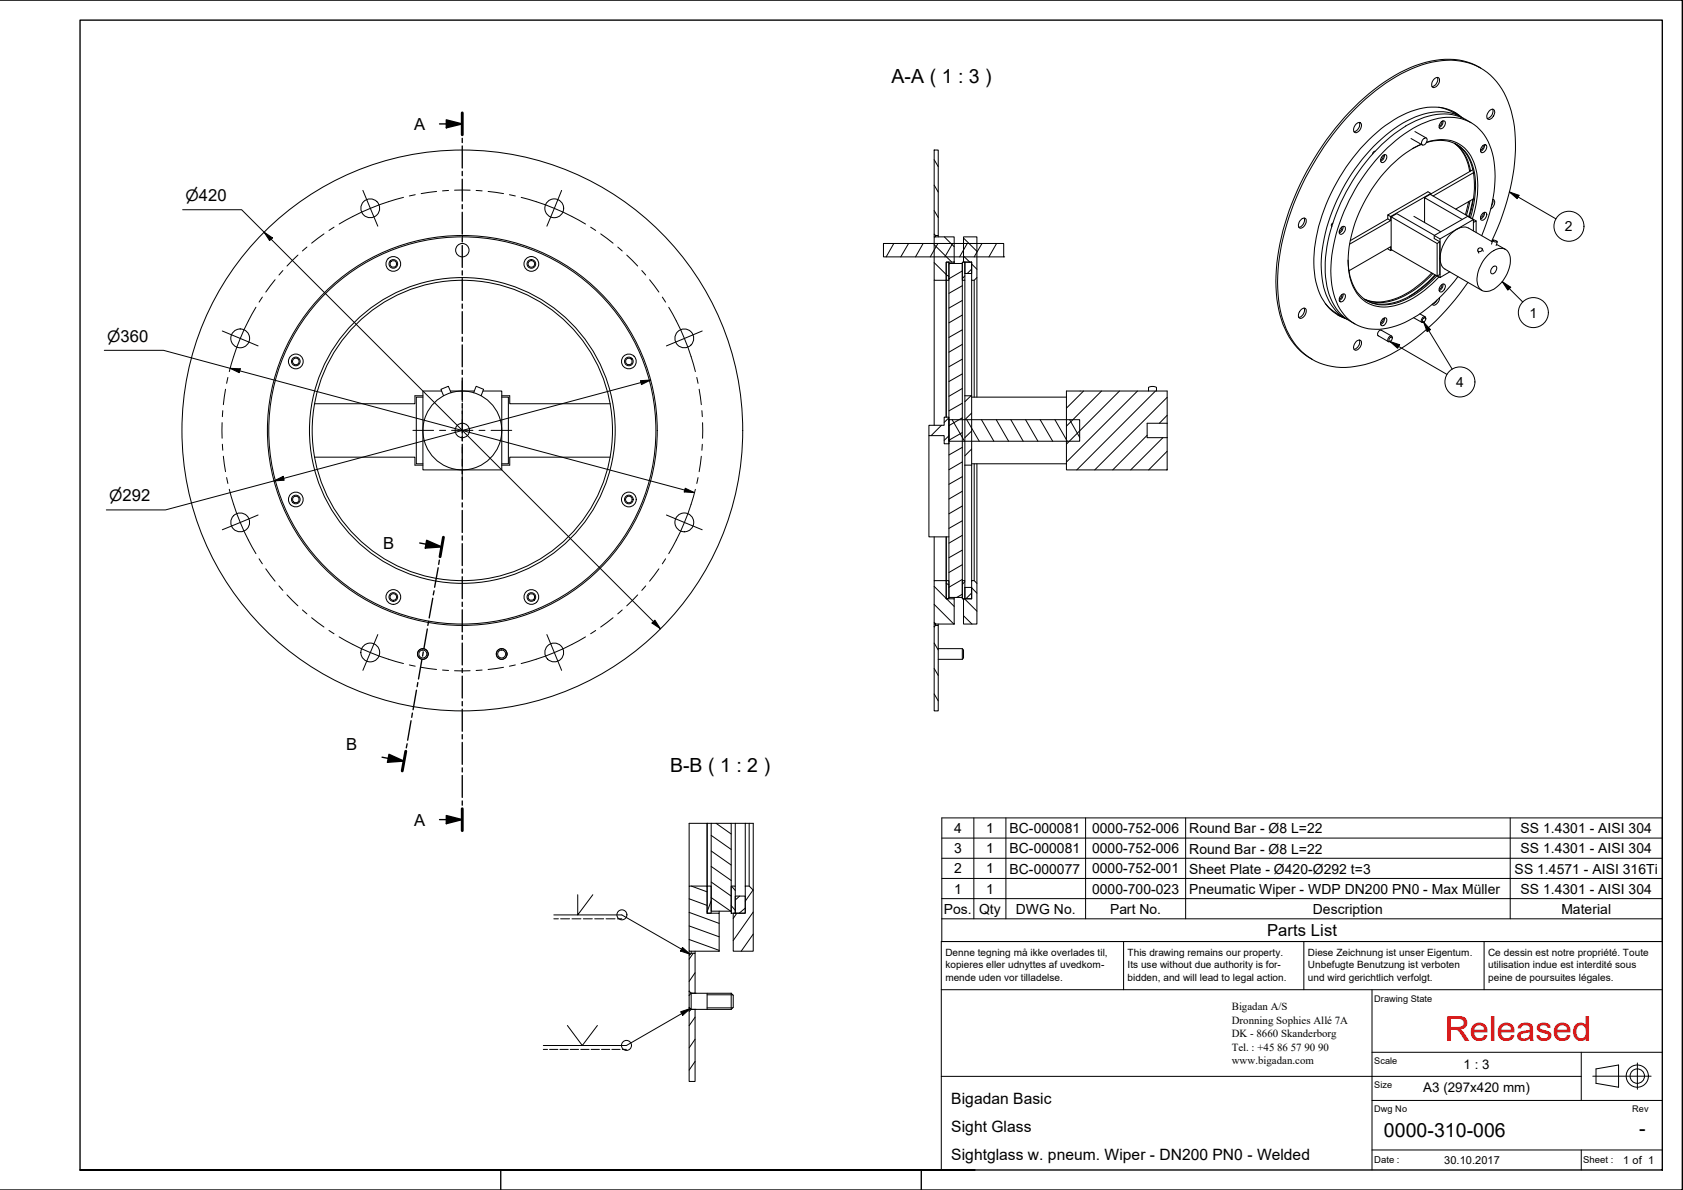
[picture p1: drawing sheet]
<svg xmlns="http://www.w3.org/2000/svg" width="420mm" height="297mm" viewBox="0 0 420 297" stroke-linecap="round" stroke-linejoin="round" font-family="sans-serif">
<!-- layer: Hatch -->
<g fill="none" stroke="#000" stroke-width=".25">
<path d="M233.2 39.9l1 1.7M233.2 52.6l1 1.7M233.2 46.2l1 1.7M235.8 59.1l2.4 2.5M240.5 59.4l3.4 3.3M223.1 60.8l-1.9 3.3M226.8 60.8l-1.9 3.3M230.5 60.8l-1.9 3.3M233.2 65.6l3 2.9M233.2 61.1l4.4 4.3M234.1 60.8l-1.9 3.3M236.2 68.6l.7 .4"/>
<path d="M237.1 65.8l-.2 .1M237.8 60.8l-1.9 3.3M240.2 78.6l-3.3 2M240.2 75l-3.3 1.9M240.2 71.3l-3.3 1.9M240.2 67.6l-3.3 2M240.5 63.9l1.6 1.5M240.9 68.9l-.7 .6M241.5 60.8l-1.9 3.3M242.6 67.2l-1.1 1.1M242.6 65.9l1.3 1.3M245.2 60.8l-2 3.3"/>
<path d="M248.8 60.8l-1.9 3.3M250.6 64.1h.1M240.2 97l-3.3 1.9M240.2 93.3l-3.3 1.9M240.2 89.6l-3.3 2M240.2 86l-3.3 1.9M240.2 82.3l-3.3 1.9M242.4 98.8l-1.5 1.5M270.5 97.6l-4.3 4.3M275 97.6l-8.8 8.8M279.5 97.6l-13.3 13.3M284 97.6l-17.8 17.7"/>
<path d="M288.5 97.6l-19.7 19.7M291.4 99.2l-18.1 18.1M235 106.2l-2.5 2.5M236.9 108.8l-1.2 1.1M236.9 104.3l-1.2 1.1M236.9 109.7l.2 .4M237.7 104.8l3.1 5.3M240.2 119l-3.3 1.9M240.2 115.3l-3.3 1.9M240.2 111.7l-3.3 1.9M240.2 108l-3.3 1.9M240.2 104.3l-3.3 1.9"/>
<path d="M240.2 100.7l-3.3 1.9M241.3 104.8l3.2 5.3M242.6 112.1l-1.7 1.7M242.6 107.6l-1.7 1.6M242.6 103.1l-1.7 1.7M245 104.8l3.1 5.3M248.7 104.8l3.1 5.3M252.3 104.8l3.1 5.3M256 104.8l3.1 5.3M259.7 104.8l3.1 5.3M263.4 104.8l3 5.3M267 104.8l2.5 4.4"/>
<path d="M286.4 108.7l-8.6 8.6M290.3 109.2l-8 8.1M291.4 117.1l-.1 .2M291.4 112.6l-4.6 4.7M291.4 103.7l-2 1.9M240.2 137.3l-3.3 1.9M240.2 133.6l-3.3 2M240.2 130l-3.3 1.9M240.2 126.3l-3.3 2M240.2 122.6l-3.3 2M233.2 155.3l.4 .5M233.2 150.9l4.9 4.9"/>
<path d="M233.2 146.4l3 3M236.2 149.3l.4 .2M236.2 145.6l.7 .4M236.3 149.5l1.9 1.9M240.2 148.3l-1.4 .8M240.2 144.6l-3.3 2M240.2 141l-3.3 1.9M240.5 153.7l2.2 2.1M240.8 149.5l3.1 3.1M240.9 145.2l-.7 .7M242.6 148l-1.5 1.5M242.6 146.7l1.3 1.4"/>
<path d="M233.2 173.2l1 1.7M233.2 166.9l1 1.7M233.2 160.5l1 1.7M177.5 216.3l5 3.5M177.5 212.4l5 3.5M177.5 208.5l5 3.5M178.8 205.5l3.7 2.7M172 234.5l7.5 2.7M172 231.1l7.5 2.7M172 227.7l7.5 2.8M172 224.4l4.5 1.6M172.6 221.2l3.9 1.4"/>
<path d="M173.1 237.9l-1.1 1.5M177.5 224.1l4.9 3.3M177.5 220.2l5 3.5M177.5 224.9l-1 2.7M182.5 226l1.1 1.2M182.6 221.2l1 1.1M183.9 228l-.9 1.3M184.7 223.7l-1.1 .9M186.1 226.7l-1.6 1.3M188 222.2l-1.9 2.7M188 227.7l-5 7.1M188 233.2l-3 4.2"/>
<path d="M173.5 242.8l-1.5 2.2M173.5 253.9l-1.5 2.1M173.5 259.4l-1.5 2.2M173.5 265l-1.5 2.1"/>
</g>
<!-- layer: Visible -->
<g fill="none" stroke="#000" stroke-width=".25">
<path d="M357.9 19.9a.75 .75 0 0 1 .8-.6 .75 .75 0 0 1 .7 .7 1.73 1.73 0 0 1-1.7 1.8 1.45 1.45 0 0 1 .2-1.9zM358.9 19.3a1.89 1.89 0 0 1-1.4 2.3M369.7 17a16.7 16.7 0 0 0-13.8-1.4 44.4 44.4 0 0 0-20.2 13.7 67.3 67.3 0 0 0-17.1 37.9 27.8 27.8 0 0 0 3.9 17.9l2.2 2.5 3 2.1M233.2 37.5h1v21.3h-.6l-.4-.4zM338.5 31a.75 .75 0 0 1 1.1-.4 .75 .75 0 0 1 .2 1.1 1.43 1.43 0 0 1-1.7 1.3 1.66 1.66 0 0 1 .4-2zM339.3 30.6a1.84 1.84 0 0 1-1.3 2.3M343.3 37.8l-.4 .1-.2 .5M345.1 39a.64 .64 0 0 1 .9-.4 .64 .64 0 0 1 .1 1.1 .83 .83 0 0 1-.5 .8 .83 .83 0 0 1-.9-.3v-.4zM345.3 38.8a.98 .98 0 0 1-.6 1.1M345.6 38.6a1.52 1.52 0 0 1-.9 1.6M350.9 31.4v.1M352.3 34.6l2.8 1.6"/>
<path d="M353.2 32.8l2.9 1.6M354.8 36a33.3 33.3 0 0 0-15.5 17.2 26.1 26.1 0 0 0-2.1 16.8 8.6 8.6 0 0 0 11.8 6.1 23.9 23.9 0 0 0 10.2-7M354.8 36.1l-2.2 1M355.2 34.8a.59 .59 0 0 1 .9-.3 .59 .59 0 0 1 .1 1 .67 .67 0 0 1-.5 .7 .67 .67 0 0 1-.8-.4zM356.1 35.6a8.5 8.5 0 0 1 10.5 3.5 17.7 17.7 0 0 1 1.1 12.8l-.6 2.4M356.2 35.5a9.1 9.1 0 0 1 10 2 14.8 14.8 0 0 1 2.7 11.1l-.4 2.4-.9 3.6M359.2 26.8l2.2 .6 3.4 1.8a11.3 11.3 0 0 0-11.5-1.7 31.8 31.8 0 0 0-14.5 10.7 45.7 45.7 0 0 0-10.8 26.3 17.1 17.1 0 0 0 4.1 12.7l2.1 1.6 1.6 .7M359.8 30.4a.62 .62 0 0 1 .9-.1 .62 .62 0 0 1 0 .9 .97 .97 0 0 1-1.3 .8l-.1-.6zM359.9 30.3a.89 .89 0 0 1-.6 1.1M360.3 30.2a1.63 1.63 0 0 1-1 1.6M363.1 35.8a10.3 10.3 0 0 1 3.8 7M363.1 28l1.5 1.1"/>
<path d="M363.2 35.8a10.2 10.2 0 0 1 3.9 6.9M363.6 36a10.8 10.8 0 0 1 4.4 9 25.3 25.3 0 0 1-1.2 9.1M365.3 29.5a12 12 0 0 0-10.9-.7 34.1 34.1 0 0 0-15.3 12.2 44.8 44.8 0 0 0-9.3 25 16.3 16.3 0 0 0 4.4 12.3l2.1 1.4M367.2 30.6a12.5 12.5 0 0 0-12.7-.9 35.6 35.6 0 0 0-15.2 13 44.2 44.2 0 0 0-8.5 24 16 16 0 0 0 3.9 11.7l1.4 1.2 2.1 1.2M370.2 36.4a.62 .62 0 0 1 .9-.1 .62 .62 0 0 1 0 .9 .97 .97 0 0 1-1.4 .8l-.1-.7zM370.2 36.3a.89 .89 0 0 1-.6 1.1M370.6 36.1a1.63 1.63 0 0 1-1 1.7M371.7 27.8a.74 .74 0 0 1 .9-.6 .74 .74 0 0 1 .6 .9 1.62 1.62 0 0 1-1.8 1.6 1.49 1.49 0 0 1 .3-1.9zM372.6 27.2a1.82 1.82 0 0 1-1.3 2.4M233.2 59.1h5v6.3h-2v4.6h-3zM233.2 58.4v.7M233.6 58.8v.3"/>
<path d="M234.2 58.8v.3M240.5 59.1h3.4v10.2l-.7 .7h-.6v-4.6h-2.1zM324.7 54.9a.75 .75 0 0 1 1-.5 .75 .75 0 0 1 .4 1.1 1.57 1.57 0 0 1-1.7 1.4 1.44 1.44 0 0 1 .3-2zM325.6 54.4a1.85 1.85 0 0 1-1.4 2.3M332.7 55.7l-.3 .3 .1 .5M334.7 56.9a.64 .64 0 0 1 1-.3 .64 .64 0 0 1 .1 1 .97 .97 0 0 1-1.4 .7l-.1-.6zM334.9 56.7a.92 .92 0 0 1-.6 1.1M335.3 56.5a1.52 1.52 0 0 1-1 1.7M346.5 53.7v.9l.7 .5-10.3 5.8M346.5 54.6l-9.4 5.5M347.2 54l10-5.7-.7-.4-10 5.8 .7 .3v1.1M347.3 54.1v8.2l11.5 6.6"/>
<path d="M353 54l6.7 3.9M355.6 49.3l1.4-.8 11.5 6.6M357.2 48.3v.3M358.1 58.8l1.4 .8M358.1 58.7l-9.4-5.4-1.4 .8 11.5 6.7M365 54.8l-9.4-5.5v6.3M366.6 50.3l-.8 3.3M367 50.2l-.9 3.5M367.7 49.7l-1.1 4.3M367.7 42.4l-10.5 6M367.8 57.6v-2.8l-8.3 4.8v9.7l2.4-1.5M367.8 54.8l-1.4-.8-8.3 4.8v.7l1.4 .9v8.1l-.7 .4v-8.1l.7-.4"/>
<path d="M367.8 55.5l.7-.4v2.9M367.8 49.6l-4.4 2.6M367.8 43.1l-10 5.8M369.9 58.8a35 35 0 0 0 2.9-19.5 11.8 11.8 0 0 0-7.1-9.4 14.6 14.6 0 0 0-11.8 1.5 43.7 43.7 0 0 0-18.9 22.8 32.2 32.2 0 0 0-2 19.1 10.8 10.8 0 0 0 11.5 8.9 25.4 25.4 0 0 0 14.7-7.7l2.9-3.1 1.9-2.4M370.2 53.2a.61 .61 0 0 1 .9-.1 .61 .61 0 0 1 0 .9 .83 .83 0 0 1-.6 .8 .83 .83 0 0 1-.9-.2l.1-.7zM370.2 53.2a.83 .83 0 0 1-.6 1.1M370.6 53a1.53 1.53 0 0 1-1 1.6M372.7 49.9v.6l-.3 .8M372.7 49.8a1.06 1.06 0 0 1 .1 1.7l-.6 .7M220.6 60.8h30v3.3h-30zM233.2 70v36.2M236.2 65.4h.7v4.6h-.7z"/>
<path d="M236.2 70v34.1M236.9 65.8h3.3v83.3h-3.3zM238.2 65.4v.4M240.2 65.4h.7v4.6h-.7zM240.9 65.4v2.9h1.7v-2.9M240.9 70v74.9M240.9 65.4h1.7M242.6 70v74.9M243.2 70v29.1M243.9 69.3v29.8M324.8 77.3a.7 .7 0 0 1 .9-.3 .7 .7 0 0 1 .4 .9 1.76 1.76 0 0 1-1.6 1.5 1.43 1.43 0 0 1 .3-2.1zM325.6 76.9a1.91 1.91 0 0 1-1.4 2.3"/>
<path d="M330.9 75.8l1 1.1 1.2 .9 2.7 1.6M333.9 78.6l1.7 .7M334.9 73.6a.56 .56 0 0 1 .8-.2 .56 .56 0 0 1 .2 .8 1.09 1.09 0 0 1-1.5 1v-.9zM334.9 73.6a.84 .84 0 0 1-.6 1M335.3 73.4a1.44 1.44 0 0 1-1 1.6M336.5 64.9a11.7 11.7 0 0 0 4 9.7 10.1 10.1 0 0 0 10.8 0 26.8 26.8 0 0 0 7.4-5.7M345.2 79.6a.56 .56 0 0 1 .8-.2 .56 .56 0 0 1 .2 .7 1.09 1.09 0 0 1-1.4 1.1v-1zM345.3 79.5a.91 .91 0 0 1-.6 1.1M345.6 79.4a1.44 1.44 0 0 1-.9 1.6M346.5 62l.7 .6 .2-.2M347.2 62.6v-1l-10.4 6M352.9 79.3l2.1 1.2"/>
<path d="M354.5 78.3l1.3 .8M355.2 79.6l.4-.3a.56 .56 0 0 1 .2 .7 .56 .56 0 0 1-.7 .3zM355.9 79.6a.46 .46 0 0 0-.3-.6 .46 .46 0 0 0-.6 .4l-.1 .3a.45 .45 0 0 0-.1 .6 .45 .45 0 0 0 .7 0M357.4 68.1a20.5 20.5 0 0 1-12.8 7.3l-2.5-.2-1.5-.5M357.7 68.3a21.2 21.2 0 0 1-12.4 7.2l-2.4-.1-2.2-.7M358.2 68.6l-2.6 2.6-3.8 2.8M358.4 68.7a20.6 20.6 0 0 1-12.7 7.2l-2.5-.1-2.1-.8M358.7 74.9l-.5 .7-.6 .3M358.8 68.9l.7 .4M359.4 74.3a1.92 1.92 0 0 1-1.5 1.9l-.4-.2M359.7 71.3a.64 .64 0 0 1 .9-.4 .64 .64 0 0 1 .1 1.1 .83 .83 0 0 1-.5 .8 .83 .83 0 0 1-.9-.3v-.4zM359.9 71.1a.88 .88 0 0 1-.6 1.1"/>
<path d="M360.3 70.9a1.63 1.63 0 0 1-1 1.6M368.9 62.6l.3 .6M369.2 62a.52 .52 0 0 1 .9 .2 .52 .52 0 0 1-.7 .6l-.4-.1-.1-.3zM370 62.1l.3 .6M371.5 63.7a3.8 3.8 0 0 1 4.4-1.4 4.1 4.1 0 0 1 .8 4.8 8.1 8.1 0 0 1-5.2 5.6 2.43 2.43 0 0 1-2.8-2.7 9 9 0 0 1 2.8-6.3zM372.4 60.3a53.4 53.4 0 0 0 5.7-28.6 20.4 20.4 0 0 0-6.8-13.6 16.8 16.8 0 0 0-15.1-2.3 44.2 44.2 0 0 0-20.2 13.8 68.4 68.4 0 0 0-16.8 36.2 29.7 29.7 0 0 0 3 18.5 15.2 15.2 0 0 0 17.3 7 40.9 40.9 0 0 0 20.2-12.5l3.6-4 3.2-4.3M372.5 60.4l-5.9-3.5a3.8 3.8 0 0 0-4.3 1.4 8.3 8.3 0 0 0-2.6 7.6l.4 .8 .6 .5 9.3 5.3M372.6 60l.4-.1 .8 .4a.83 .83 0 0 1-1.2-.3zM372.6 60l-.2 .9M372.7 66.6a.59 .59 0 0 1 .9 0 .59 .59 0 0 1-.1 .8 .8 .8 0 0 1-.4 .8 .8 .8 0 0 1-.9-.2v-.7zM373.6 61l2.2 1.3M373.8 60.4l-.3 .9"/>
<path d="M105.6 99.1h-1.7v16.7h1.7M105.6 98.8h-2v2h-25.1M110.2 97.6h-4.6v19.7h19.7v-19.7h-4.7M112.4 97.6h6M112.6 98l-.7-1.6-1.8 .8 .6 1.6M118.2 98l.7-1.6 1.8 .8-.6 1.6M125.3 99.1h1.6v16.7h-1.6M125.3 98.8h2v2h25M240.9 98.8h1.7M242.6 99.1h23.6M266.2 97.6h25.2v19.7h-25.2zM286.7 97.6v-.8a1.59 1.59 0 0 1 2 0v.8"/>
<path d="M338.5 85.3a.76 .76 0 0 1 1-.4 .76 .76 0 0 1 .4 1.1 1.78 1.78 0 0 1-1.6 1.4 1.15 1.15 0 0 1 0-1.8zM339.3 84.9a1.84 1.84 0 0 1-1.3 2.3M344 83.8l2.6 1.5M344.8 82.4l2.6 1.5M344.9 82.5a.87 .87 0 0 0-.8 .4 .87 .87 0 0 0 0 .9M346.9 84.4l.4-.3a.56 .56 0 0 1 .2 .7 .56 .56 0 0 1-.7 .3zM347.6 84.4v-.3a.69 .69 0 0 0-.8-.1 .69 .69 0 0 0-.3 .7v.4l.2 .2 .5-.1M78.5 114.1h25.1v2h2M152.3 114.1h-25v2h-2M231.9 106.2h3.8v-2.1h1.2v6.7h-1.2v-2.1h-3.8zM231.9 108.7v25.3h5M236.9 104.8h32.6v5.3h-32.6z"/>
<path d="M240.9 116.1h1.7M242.6 115.8h23.6M243.2 115.8v29.1M243.9 115.8v29.8M291.4 105.6h-5v3.6h5M233.2 134v10.9M236.2 134v10.9M233.2 144.9h3v4.6h2v6.3h-5zM233.2 155.8v.6M233.6 156.1h.6v21.3h-1v-21zM233.6 155.8v.3M234.2 155.8v.3"/>
<path d="M236.2 144.9h.7v4.6h-.7zM238.2 149.1v.4M240.2 144.9h.7v4.6h-.7zM240.9 146.6h1.7v2.9h-1.7zM242.6 144.9h.6l.7 .7v10.2h-3.4v-6.3h2.1zM234.2 161.9h6l.3 .3v2l-.3 .4h-6M240.2 161.9v2.7M176.5 205.5v15.7M177.5 205.5h5v21.9h-5zM177.5 205.5h-5.5v15.7M182.5 205.5h1.1M186.1 205.5h-2.5v15.7"/>
<path d="M186.1 205.5h1.9v16.7M186.1 205.5v15.7M187 205.5v15.7M172 238.4l.6-.5h.9v10h-.9l-.6-.5zM172 221.2h4.5v6.8h3v9.4h-7.5zM172 237.4v1M172.6 237.4v.5M173.5 237.4v.5M176.5 221.2h1v6.8h-1zM179.5 227.4v.6M182.5 221.2h1.1v6.8h-1.1zM183.6 223.7h2.5v4.3h-2.5z"/>
<path d="M186.1 221.2h.9l1 1v15.2h-5v-9.4h3.1zM172 252.5l.6-.5h.9v17.9h-1.5zM172 247.4v5.1M172 251.4l.6 .6M172.6 252h.1M172.6 247.9h.1M172.6 247.9v4.1M172.6 247.9l-.6 .5M172.6 247.9h9.9M172.6 252h9.9M173.5 247.9h.1M173.5 252h.1"/>
<path d="M176.5 247.9v4.1M182.5 247.9v4.1M182.5 247.9l.5 .5v3l-.5 .6"/>
<circle cx="92.4" cy="52" r="2.35"/>
<circle cx="138.4" cy="52" r="2.35"/>
<circle cx="98.2" cy="65.9" r=".83"/>
<circle cx="98.2" cy="65.9" r="1.08"/>
<circle cx="98.2" cy="65.9" r="1.84"/>
<circle cx="115.4" cy="62.4" r="1.67"/>
<circle cx="132.7" cy="65.9" r="1.08"/>
<circle cx="132.7" cy="65.9" r=".83"/>
<circle cx="132.7" cy="65.9" r="1.84"/>
<circle cx="60" cy="84.5" r="2.35"/>
<circle cx="73.9" cy="90.2" r=".83"/>
<circle cx="73.9" cy="90.2" r="1.08"/>
<circle cx="73.9" cy="90.2" r="1.84"/>
<circle cx="157" cy="90.2" r="1.08"/>
<circle cx="157" cy="90.2" r=".83"/>
<circle cx="157" cy="90.2" r="1.84"/>
<circle cx="170.8" cy="84.5" r="2.35"/>
<circle cx="115.4" cy="107.4" r="70"/>
<circle cx="115.4" cy="107.4" r="48.7"/>
<circle cx="115.4" cy="107.4" r="9.8"/>
<circle cx="115.4" cy="107.5" r="48.3"/>
<circle cx="115.4" cy="107.5" r="38.2"/>
<circle cx="115.4" cy="107.5" r="37.5"/>
<circle cx="115.4" cy="107.4" r="1.8"/>
<circle cx="60" cy="130.4" r="2.35"/>
<circle cx="73.9" cy="124.7" r="1.84"/>
<circle cx="73.9" cy="124.7" r=".83"/>
<circle cx="73.9" cy="124.7" r="1.08"/>
<circle cx="157" cy="124.7" r="1.84"/>
<circle cx="157" cy="124.7" r="1.08"/>
<circle cx="157" cy="124.7" r=".83"/>
<circle cx="170.8" cy="130.4" r="2.35"/>
<circle cx="98.2" cy="149" r="1.84"/>
<circle cx="98.2" cy="149" r=".83"/>
<circle cx="98.2" cy="149" r="1.08"/>
<circle cx="132.7" cy="149" r="1.84"/>
<circle cx="132.7" cy="149" r="1.08"/>
<circle cx="132.7" cy="149" r=".83"/>
<circle cx="92.4" cy="162.9" r="2.35"/>
<circle cx="105.6" cy="163.2" r="1.33"/>
<circle cx="105.6" cy="163.2" r=".99"/>
<circle cx="125.2" cy="163.2" r="1.33"/>
<circle cx="125.2" cy="163.2" r=".99"/>
<circle cx="138.4" cy="162.9" r="2.35"/>
</g>
<!-- layer: Visible Narrow -->
<path d="M176.5 248.3h6.4M176.5 251.6h6.4" fill="none" stroke="#000" stroke-width=".25"/>
<!-- layer: Section Line -->
<g fill="none" stroke="#000" stroke-width=".34">
<path d="M109.7 30.9h5.7M111.4 29.9l4 1-4 1zM115.4 28.2v5.4M115.4 34.5v1.1M115.4 36.4v5.5M115.4 42.8v1M115.4 44.7v5.5M115.4 51.1v1M115.4 53v5.4M115.4 59.3v1.1M115.4 61.3v5.4M115.4 67.6v1.1"/>
<path d="M115.4 69.5v5.5M115.4 75.9v1M115.4 77.8v5.5M115.4 84.1v1.1M115.4 86.1v5.5M115.4 92.4v1.1M115.4 94.3v5.5M115.4 100.7v1.1M115.4 102.6v5.5M115.4 109v1M115.4 110.9v5.5M115.4 117.2v1.1"/>
<path d="M115.4 119.2v5.4M104.8 135.5l5.5 1M106.5 134.9l3.8 1.6-4.1 .3zM109.7 139.8l-.2 1.1M110.7 134.1l-.8 4.9M115.4 125.5v1.1M115.4 127.4v5.5M115.4 133.8v1M115.4 135.7v5.5M106.7 157l-.9 4.9M107 155.1l-.2 1M108 149.3l-.9 4.9"/>
<path d="M108.4 147.5l-.2 1M109.4 141.7l-.9 4.9M115.4 142.1v1M115.4 144v5.4M115.4 150.3v1.1M115.4 152.2v5.5M115.4 158.6v1M102.6 179.9l-.8 4.9M103 178l-.2 1.1M104 172.3l-.9 4.9M104.3 170.4l-.2 1M105.3 164.6l-.8 4.9"/>
<path d="M105.7 162.7l-.2 1.1M115.4 160.5v5.5M115.4 166.9v1M115.4 168.8v5.4M115.4 175.1v1.1M115.4 177v5.5M95.4 189l5.4 1M97.1 188.3l3.7 1.7-4.1 .3zM101.3 187.5l-.9 4.9M101.6 185.7l-.2 1M115.4 183.4v1M115.4 185.3v5.5"/>
<path d="M115.4 191.7v1M115.4 193.6v5.4M115.4 199.9v1.1M109.7 204.6h5.7M111.4 203.6l4 1-4 1zM115.4 201.9v5.4"/>
</g>
<path d="M115.4 28.2v5.4M110.7 134.1l-.8 4.9M101.3 187.5l-.9 4.9M115.4 201.9v5.4" fill="none" stroke="#000" stroke-width=".72"/>
<path d="M111.4 29.9l4 1-4 1zM106.5 134.9l3.8 1.6-4.1 .3zM97.1 188.3l3.7 1.7-4.1 .3zM111.4 203.6l4 1-4 1z" fill="#000"/>
<!-- layer: Symbol -->
<g fill="none" stroke="#000" stroke-width=".25">
<path d="M376.8 47.9l2.4 .9-.4 .8zM376.8 47.9l11.7 6.7M375 70.3l2.1 1.4-.7 .7zM375 70.3l5.2 5.1M347 85.2l2.4 .8-.5 .9zM347 85.2l14.2 8.3M355.4 80.4l1.7 1.9-.8 .5zM355.4 80.4l7.1 11.7M235.1 209.2h179.9M235.1 214.2h179.9M235.1 219.3h179.9M243.1 204.2v25.1"/>
<path d="M251.1 204.2v25.1M271 204.2v25.1M296 204.2v25.1M377 204.2v25.1M138.3 228.4h16.9l17.1 9.8M138.3 229.3h1.1M140 229.3h2.2M142.8 229.3h2.2M144.2 223.3v5.1l3.8-5.1M145.6 229.3h2.3M148.5 229.3h2.2M151.3 229.3h2.2"/>
<path d="M154.1 229.3h1.1M170.4 236.5l1.9 1.7-2.4-.8zM235.1 224.3h179.9v-20.1h-179.9v25.1M235.1 229.3v5.7h179.9v-5.7M415 224.3v5h-179.9M141.6 256l3.8 5 3.7-5M169.9 252.5l2.4-.8-1.9 1.7zM172.3 251.7l-15.9 9.3h-20.8M135.6 261.9h1.1M137.2 261.9h2.1M139.8 261.9h2.1M142.4 261.9h2"/>
<path d="M145 261.9h2.1M147.6 261.9h2M150.2 261.9h2M152.7 261.9h2.1M155.4 261.9h1"/>
<circle cx="391.7" cy="56.5" r="3.7"/>
<circle cx="382.8" cy="78" r="3.7"/>
<circle cx="364.5" cy="95.3" r="3.7"/>
<circle cx="155.3" cy="228.4" r="1.25"/>
<circle cx="156.4" cy="260.9" r="1.25"/>
</g>
<!-- layer: Border -->
<path d="M0 0h420v297h-420M20 5h395v287h-395zM125 292v5M230 292v5M243.4 292h-223.4h223.4" fill="none" stroke="#000" stroke-width=".34"/>
<!-- layer: Title -->
<g fill="none" stroke="#000" stroke-width=".25">
<path d="M280.5 235v12M325.5 235v12M370.5 235v12M415 235h-180v57M235 247h180M342.5 247v45M235 268.7h159.8M342.5 274.7h72.5M342.5 262.7h72.5M394.8 262.7v12M397.6 268.6h14.6M398.4 266.8l5.7-1v5.6l-5.7-1z"/>
<path d="M408.8 265.3v6.6M342.5 287h72.5M394.8 287v5"/>
<circle cx="408.7" cy="268.6" r="2.77"/>
<circle cx="408.7" cy="268.6" r="1.8"/>
</g>
<!-- layer: Center Mark -->
<g fill="none" stroke="#000" stroke-width=".25">
<path d="M90.6 47.5l3.7 9M140.2 47.5l-3.7 9M55.5 82.6l8.9 3.7M115.4 95.1v5.2M175.3 82.6l-8.9 3.7M103.1 107.4h5.1M109.7 107.4h1.6M112.7 107.4h5.4M115.4 101.8v1.5M115.4 104.8v5.3M115.4 111.6v1.5M115.4 114.6v5.2"/>
<path d="M119.6 107.4h1.5M122.6 107.4h5.2M64.4 128.6l-8.9 3.6M166.4 128.6l8.9 3.6M94.3 158.4l-3.7 8.9M136.5 158.4l3.7 8.9"/>
</g>
<!-- layer: Dimension -->
<path d="M45.6 52.4h14.7l104.6 104.6M65.9 57.9l2.1 1.5-.7 .7zM26 87.4h14.8l132.6 35.6M57.4 91.9l2.6 .2-.3 .9zM159.9 95l2.5-.1-2.3 1.1zM162.4 94.9l-121.1 32.4h-14.8M68.4 120l2.3-1.1 .3 1zM171.1 121.9l2.3 1.1-2.6-.2zM163.5 154.8l1.4 2.2-2.1-1.5z" fill="none" stroke="#000" stroke-width=".25"/>
<path d="M65.9 57.9l2.1 1.5-.7 .7zM57.4 91.9l2.6 .2-.3 .9zM159.9 95l2.5-.1-2.3 1.1zM68.4 120l2.3-1.1 .3 1zM171.1 121.9l2.3 1.1-2.6-.2zM163.5 154.8l1.4 2.2-2.1-1.5z" fill="#000"/>
<!-- layer: Symbol -->
<path d="M376.8 47.9l2.4 .9-.4 .8zM375 70.3l2.1 1.4-.7 .7zM347 85.2l2.4 .8-.5 .9zM355.4 80.4l1.7 1.9-.8 .5zM170.4 236.5l1.9 1.7-2.4-.8zM169.9 252.5l2.4-.8-1.9 1.7z" fill="#000"/>
<!-- layer: Centerline -->
<g fill="none" stroke="#000" stroke-width=".25">
<path d="M80.9 58.4l-3.1 2.3M83.4 56.7l-1.3 .8M100.7 49.3a60 60 0 0 0-16 6.6M103.7 48.6l-1.5 .3M109 47.8l-3.9 .5M112 47.5l-1.5 .1M117.4 47.5h-3.9M118.9 47.5l1.5 .1M121.9 47.8l3.8 .5M127.2 48.6l1.5 .3M130.1 49.3a60 60 0 0 1 16.1 6.6M147.5 56.7l1.2 .8"/>
<path d="M150 58.4l3.1 2.3M63.9 76.7a60 60 0 0 0-6.7 16.1M65.5 74.2l-.8 1.2M68.7 69.8l-2.4 3.1M70.6 67.5l-1 1.2M74.4 63.7l-2.8 2.7M76.6 61.7l-1.1 1M154.2 61.7l1.1 1M156.5 63.7l2.7 2.7M160.2 67.5l1 1.2M162.2 69.8l2.3 3.1M165.3 74.2l.9 1.2"/>
<path d="M167 76.7a60 60 0 0 1 6.6 16.1M56.3 97.2l-.5 3.8M56.9 94.2l-.3 1.5M174 94.2l.3 1.5M174.5 97.2l.6 3.8M55.4 105.5v3.9M55.5 110.9l.1 1.5M55.6 102.5l-.1 1.5M55.8 113.9l.5 3.8M56.6 119.2l.3 1.5M174.3 119.2l-.3 1.5M175.1 113.9l-.6 3.8"/>
<path d="M175.2 102.5l.1 1.5M175.3 110.9l-.1 1.5M175.4 105.5v3.9M57.2 122.1a60 60 0 0 0 4.8 12.7M62 134.8l1.9 3.4M64.7 139.5l.8 1.2M166.2 139.5l-.9 1.2M173.6 122.1a60 60 0 0 1-6.7 16.1M66.3 142l2.4 3.1M69.6 146.2l1 1.2M71.6 148.5l2.8 2.7M75.5 152.2l1.1 1"/>
<path d="M77.8 154.2l3.1 2.3M82.1 157.4l1.3 .8M84.7 159a60 60 0 0 0 16 6.6M146.2 159a59.9 59.9 0 0 1-12.4 5.6M148.7 157.4l-1.2 .8M153.1 154.2l-3.2 2.3M155.3 152.2l-1.1 1M159.2 148.5l-2.7 2.7M161.2 146.2l-1 1.2M164.5 142l-2.3 3.1M102.2 166l1.5 .3M105.1 166.6l3.9 .5"/>
<path d="M110.5 167.3l1.5 .1M113.5 167.4h3.9M120.4 167.3l-1.5 .1M125.7 166.6l-3.8 .5M128.6 166l-1.4 .3M133.8 164.6l-3.7 1"/>
</g>
<text font-size="8.6" fill="#f00" x="360.7" y="259.7">Released</text>
<g font-size="4.9">
<text x="222.6" y="20.8">A-A ( 1 : 3 )</text>
<text x="167.3" y="192.8">B-B ( 1 : 2 )</text>
<text x="345.5" y="283.7">0000-310-006</text>
<text x="409.2" y="283.3">-</text>
</g>
<g font-size="4.1">
<text x="103.4" y="32.4">A</text>
<text x="95.7" y="136.9">B</text>
<text x="86.4" y="187.1">B</text>
<text x="103.4" y="206.1">A</text>
<text x="316.3" y="233.7">Parts List</text>
</g>
<g font-size="3.9">
<text x="46.3" y="50.2">⌀420</text>
<text x="26.8" y="85.3">⌀360</text>
<text x="27.3" y="125.2">⌀292</text>
<text x="237.5" y="275.5">Bigadan Basic</text>
<text x="237.5" y="282.5">Sight Glass</text>
<text x="237.5" y="289.5">Sightglass w. pneum. Wiper - DN200 PN0 - Welded</text>
</g>
<g font-size="3.5">
<text x="390.7" y="57.7">2</text>
<text x="381.8" y="79.3">1</text>
<text x="363.5" y="96.6">4</text>
<text x="238.2" y="207.9">4</text>
<text x="246.2" y="208">1</text>
<text x="252" y="208">BC-000081</text>
<text x="272.6" y="208">0000-752-006</text>
<text x="296.9" y="208">Round Bar - Ø8 L=22</text>
<text x="379.6" y="208">SS 1.4301 - AISI 304</text>
<text x="238.2" y="213">3</text>
<text x="246.2" y="213">1</text>
<text x="252" y="213">BC-000081</text>
<text x="272.6" y="213">0000-752-006</text>
<text x="296.9" y="213">Round Bar - Ø8 L=22</text>
<text x="379.6" y="213">SS 1.4301 - AISI 304</text>
<text x="238.2" y="218">2</text>
<text x="246.2" y="218">1</text>
<text x="252" y="218">BC-000077</text>
<text x="272.6" y="218">0000-752-001</text>
<text x="296.9" y="218">Sheet Plate - Ø420-Ø292 t=3</text>
<text x="378.1" y="218">SS 1.4571 - AISI 316Ti</text>
<text x="238.2" y="223">1</text>
<text x="246.2" y="223">1</text>
<text x="272.6" y="223">0000-700-023</text>
<text x="296.9" y="223">Pneumatic Wiper - WDP DN200 PN0 - Max Müller</text>
<text x="379.6" y="223.1">SS 1.4301 - AISI 304</text>
<text x="235.6" y="228.1">Pos.</text>
<text x="244.4" y="228.1">Qty</text>
<text x="253.6" y="228.1">DWG No.</text>
<text x="277.1" y="228.1">Part No.</text>
<text x="327.8" y="228.1">Description</text>
<text x="389.8" y="228.1">Material</text>
</g>
<g font-size="3.3">
<text x="365.4" y="266.9">1 : 3</text>
<text x="355.3" y="272.5">A3 (297x420 mm)</text>
</g>
<g font-size="2.8">
<text x="360.5" y="290.5">30.10.2017</text>
<text x="405.3" y="290.5">1 of 1</text>
</g>
<g font-size="2.7">
<text x="307.5" y="252">Bigadan A/S</text>
<text x="307.5" y="255.5">Dronning Sophies Allé 7A</text>
<text x="307.5" y="262.3">Tel. : +45</text>
<text x="307.5" y="258.9">DK - 8660 Skanderborg</text>
<text x="318.9" y="262.3">86</text>
<text x="322.2" y="262.3">57</text>
<text x="325.6" y="262.3">90</text>
<text x="329.1" y="262.3">90</text>
<text x="307.5" y="265.7">www.bigadan.com</text>
</g>
<g font-size="2.5">
<text x="236" y="238.5">Denne tegning må ikke overlades til,</text>
<text x="281.5" y="238.5">This drawing remains our property.</text>
<text x="326.5" y="238.5">Diese Zeichnung ist unser Eigentum.</text>
<text x="371.5" y="238.5">Ce dessin est notre propriété. Toute</text>
<text x="236" y="241.6">kopieres eller udnyttes af uvedkom-</text>
<text x="236" y="244.8">mende uden vor tilladelse.</text>
<text x="281.5" y="244.8">bidden, and will lead to legal action.</text>
<text x="281.5" y="241.6">Its use without due authority is for-</text>
<text x="326.5" y="241.6">Unbefugte Benutzung ist verboten</text>
<text x="326.5" y="244.8">und wird gerichtlich verfolgt.</text>
<text x="371.5" y="241.6">utilisation indue est interdité sous</text>
<text x="371.5" y="244.8">peine de poursuites légales.</text>
</g>
<g font-size="2.4">
<text x="343.1" y="290.4">Date :</text>
<text x="395.2" y="290.4">Sheet :</text>
</g>
<g font-size="2.3">
<text x="343.1" y="250">Drawing State</text>
<text x="343.1" y="265.7">Scale</text>
<text x="343.1" y="271.7">Size</text>
<text x="343.1" y="277.7">Dwg No</text>
<text x="407.5" y="277.7">Rev</text>
</g>
</svg>
